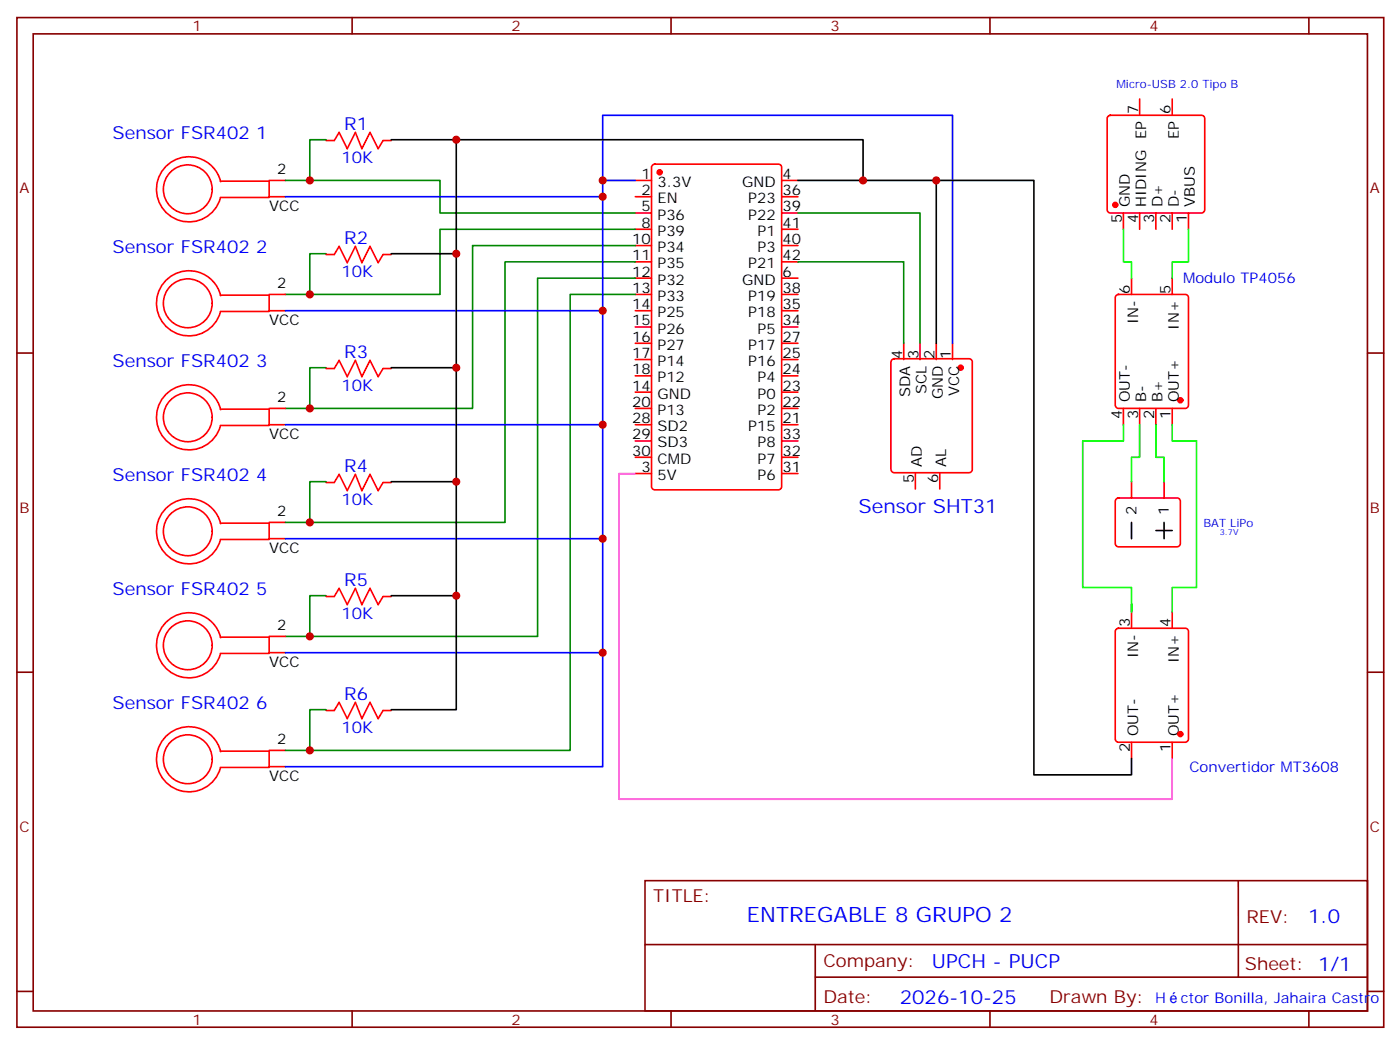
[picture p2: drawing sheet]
<svg xmlns="http://www.w3.org/2000/svg" width="304mm" height="226mm" viewBox="0 0 304 226" stroke-linecap="round" stroke-linejoin="round" font-family="sans-serif">
<g fill="none" stroke="#870000" stroke-width=".35">
<path d="M3.7 3.8h296.3v218.7h-296.3zM7.2 7.3h289.3v211.7h-289.3zM76.3 3.8v3.5M145.5 3.8v3.5M214.6 3.8v3.5M283.8 3.8v3.5M3.7 76.5h3.5M296.5 76.5h3.5M3.7 145.6h3.5M296.5 145.6h3.5M139.8 190.8h156.7v28.2h-156.7zM268.5 190.8v20.9"/>
<path d="M3.7 214.8h3.5M76.3 219v3.5M139.9 204.6h156.4M145.5 219v3.5M176.8 211.7h119.5M176.8 204.6v14.1M214.6 219v3.5M283.8 219v3.5M296.5 214.8h3.5"/>
</g>
<g fill="none" stroke="#f00" stroke-width=".35">
<path d="M47.8 39.3h10.5v3.5h-10.5M47.8 39.4a7.1 7.1 0 0 0-10.7-4.3 7.1 7.1 0 0 0-.3 11.6 7.1 7.1 0 0 0 11-3.7M58.3 39.1h3.6M70.7 30.4h1.8l1-1.7 1.8 3.5 1.8-3.5 1.4 3.5 1.7-3.5 1.8 3.5 1-1.8h1.8M137.7 39.1h3.6M141.5 35.8l.5-.2h26.8a.71 .71 0 0 1 .7 .7v69.1a.76 .76 0 0 1-.7 .7h-26.8a.76 .76 0 0 1-.7-.7v-69.1zM169.5 39.1h3.5M240.3 25.2l.4-.2h19.8a.71 .71 0 0 1 .7 .7v19.7a.76 .76 0 0 1-.7 .7h-19.8a.76 .76 0 0 1-.7-.7v-19.7zM247.1 21.4v3.6M254.1 21.4v3.6M58.3 42.6h3.6M70.7 55.1h1.8l1-1.7 1.8 3.5 1.8-3.5 1.4 3.5 1.7-3.5 1.8 3.5 1-1.8h1.8"/>
<path d="M137.7 42.6h3.6M137.7 46.1h3.6M137.7 49.7h3.6M137.7 53.2h3.6M137.7 56.7h3.6M169.5 42.6h3.5M169.5 46.1h3.5M169.5 49.7h3.5M169.5 53.2h3.5M169.5 56.7h3.5M243.6 46.1v3.6M247.1 46.1v3.6"/>
<path d="M250.6 46.1v3.6M254.1 46.1v3.6M257.7 46.1v3.6M47.8 63.9h10.5v3.6h-10.5M47.8 64.1a7.1 7.1 0 0 0-10.7-4.3 7.1 7.1 0 0 0-.3 11.6 7.1 7.1 0 0 0 11-3.7M58.3 63.8h3.6M58.3 67.3h3.6M70.7 79.8h1.8l1-1.7 1.8 3.5 1.8-3.5 1.4 3.5 1.7-3.5 1.8 3.5 1-1.8h1.8M137.7 60.3h3.6M137.7 63.8h3.6M137.7 67.3h3.6M137.7 70.8h3.6"/>
<path d="M137.7 74.4h3.6M137.7 77.9h3.6M169.5 60.3h3.5M169.5 63.8h3.5M169.5 67.3h3.5M169.5 70.8h3.5M169.5 74.4h3.5M169.5 77.9h3.5M193.4 77.9l.5-.2h16.2a.71 .71 0 0 1 .7 .7v23.3a.76 .76 0 0 1-.7 .7h-16.2a.76 .76 0 0 1-.7-.7v-23.3zM195.9 74.4v3.5M199.5 74.4v3.5M203 74.4v3.5"/>
<path d="M206.5 74.4v3.5M242 64l.5-.2h14.5a.71 .71 0 0 1 .7 .7v23.3a.76 .76 0 0 1-.7 .7h-14.5a.76 .76 0 0 1-.7-.7v-23.3zM245.3 60.3v3.5M254.1 60.3v3.5M47.8 88.6h10.5v3.6h-10.5M47.8 88.8a7.1 7.1 0 0 0-10.7-4.3 7.1 7.1 0 0 0-.3 11.6 7.1 7.1 0 0 0 11-3.7M58.3 88.5h3.6M58.3 92h3.6M137.7 81.4h3.6M137.7 84.9h3.6M137.7 88.5h3.6M137.7 92h3.6"/>
<path d="M137.7 95.5h3.6M137.7 99.1h3.6M169.5 81.4h3.5M169.5 84.9h3.5M169.5 88.5h3.5M169.5 92h3.5M169.5 95.5h3.5M169.5 99.1h3.5M243.6 88.5v3.5M247.1 88.5v3.5M250.6 88.5v3.5M254.1 88.5v3.5"/>
<path d="M47.8 113.3h10.5v3.6h-10.5M47.8 113.5a7.1 7.1 0 0 0-10.7-4.3 7.1 7.1 0 0 0-.3 11.6 7.1 7.1 0 0 0 11-3.7M58.3 116.7h3.6M58.3 113.2h3.6M70.7 104.5h1.8l1-1.7 1.8 3.5 1.8-3.5 1.4 3.5 1.7-3.5 1.8 3.5 1-1.8h1.8M137.7 102.6h3.6M169.5 102.6h3.5M198.5 102.4v3.5M203.7 102.4v3.5M242 108.1l.5-.2h12.7a.71 .71 0 0 1 .7 .7v9.2a.76 .76 0 0 1-.7 .7h-12.7a.76 .76 0 0 1-.7-.7v-9.2zM245.3 104.4v3.5M252.4 104.4v3.5"/>
<path d="M47.8 138h10.5v3.6h-10.5M47.8 138.1a7.1 7.1 0 0 0-10.7-4.2 7.1 7.1 0 0 0-.3 11.6 7.1 7.1 0 0 0 11-3.8M58.3 137.9h3.6M70.7 129.2h1.8l1-1.7 1.8 3.5 1.8-3.5 1.4 3.5 1.7-3.5 1.8 3.5 1-1.8h1.8M242 136.3l.5-.2h14.5a.71 .71 0 0 1 .7 .7v23.3a.76 .76 0 0 1-.7 .7h-14.5a.76 .76 0 0 1-.7-.7v-23.3zM245.3 132.6v3.5M254.1 132.6v3.5M58.3 141.4h3.6M70.7 153.9h1.8l1-1.7 1.8 3.5 1.8-3.5 1.4 3.5 1.7-3.5 1.8 3.5 1-1.8h1.8M47.8 162.7h10.5v3.6h-10.5M47.8 162.8a7.1 7.1 0 0 0-10.7-4.2 7.1 7.1 0 0 0-.3 11.6 7.1 7.1 0 0 0 11-3.8M58.3 166.1h3.6"/>
<path d="M58.3 162.6h3.6M245.3 160.8v3.5M254.1 160.8v3.5"/>
<circle cx="40.7" cy="41" r="5.3"/>
<circle cx="40.7" cy="65.7" r="5.3"/>
<circle cx="40.7" cy="90.4" r="5.3"/>
<circle cx="40.7" cy="115.1" r="5.3"/>
<circle cx="40.7" cy="139.8" r="5.3"/>
<circle cx="40.7" cy="164.5" r="5.3"/>
</g>
<g fill="#f00" stroke="#f00" stroke-width=".35">
<circle cx="208.3" cy="79.7" r=".53"/>
<circle cx="143" cy="37.3" r=".53"/>
<circle cx="255.9" cy="86.7" r=".53"/>
<circle cx="255.9" cy="159" r=".53"/>
<circle cx="241.8" cy="44.4" r=".53"/>
</g>
<g fill="none" stroke="#008700" stroke-width=".35">
<path d="M67.2 39.1h28.2v7h42.3M70.7 30.3h-3.5v8.8h-5.3M70.7 55h-3.5v8.8h-5.3M137.7 49.7h-42.3v14.1h-28.2M137.7 53.2h-35.3v35.3h-35.2M137.7 56.7h-28.2v56.5h-42.3M173 56.7h22.9v17.7M173 46.1h26.5v28.3M70.7 79.7h-3.5v8.8h-5.3M137.7 60.3h-21.1v77.6h-49.4M137.7 63.8h-14.1v98.8h-56.4M70.7 104.4h-3.5v8.8h-5.3"/>
<path d="M70.7 129h-3.5v8.9h-5.3M70.7 153.7h-3.5v8.9h-5.3"/>
</g>
<path d="M84.8 30.3h102.3v8.8M98.9 30.3v24.7h-14.1M173 39.1h30v35.3M203 39.1h21.2v128.8h21.1v-3.6M98.9 55v24.7h-14.1M98.9 79.7v24.7h-14.1M98.9 104.4v24.6h-14.1M245.3 113.2v3.5M250.6 114.9h3.5M252.4 113.2v3.5M98.9 129v24.7h-14.1" fill="none" stroke="#000" stroke-width=".35"/>
<path d="M130.7 39.1v3.5h-68.8M137.7 39.1h-7v-14.1h75.8v49.4M130.7 42.6v24.7h-68.8M130.7 67.3v24.7h-68.8M130.7 92v24.7h-68.8M130.7 116.7v24.7h-68.8M130.7 141.4v24.7h-68.8" fill="none" stroke="#00f" stroke-width=".35"/>
<path d="M243.6 49.7v7h1.7v3.6M257.7 49.7v7h-3.6v3.6M243.6 92v3.5h-8.9v31.8h10.6v5.3v-1.8M247.1 92v7.1h-1.8v5.3M250.6 92v7.1h1.8v5.3M254.1 92v3.5h5.3v31.8h-5.3v5.3" fill="none" stroke="#0f0" stroke-width=".35"/>
<path d="M137.7 102.6h-3.5v70.5h119.9v-8.8" fill="none" stroke="#f0f" stroke-width=".35"/>
<g fill="#c00">
<circle cx="187.1" cy="39.1" r=".88"/>
<circle cx="67.2" cy="63.8" r=".88"/>
<circle cx="67.2" cy="88.5" r=".88"/>
<circle cx="67.2" cy="113.2" r=".88"/>
<circle cx="67.2" cy="137.9" r=".88"/>
<circle cx="67.2" cy="162.6" r=".88"/>
<circle cx="67.2" cy="39.1" r=".88"/>
<circle cx="130.7" cy="39.1" r=".88"/>
<circle cx="130.7" cy="42.6" r=".88"/>
<circle cx="130.7" cy="67.3" r=".88"/>
<circle cx="130.7" cy="92" r=".88"/>
<circle cx="130.7" cy="116.7" r=".88"/>
<circle cx="130.7" cy="141.4" r=".88"/>
<circle cx="98.9" cy="30.3" r=".88"/>
<circle cx="98.9" cy="55" r=".88"/>
<circle cx="98.9" cy="79.7" r=".88"/>
<circle cx="98.9" cy="104.4" r=".88"/>
<circle cx="98.9" cy="129" r=".88"/>
<circle cx="203" cy="39.1" r=".88"/>
</g>
<text font-size="4.6" fill="#00f" x="161.9" y="199.8">ENTREGABLE 8 GRUPO 2</text>
<g font-size="4.2" fill="#00f">
<text x="186.1" y="111.2">Sensor SHT31</text>
<text x="283.6" y="200">1.0</text>
<text x="202" y="209.6">UPCH - PUCP</text>
<text x="195.1" y="217.4">2026-10-25</text>
</g>
<g font-size="3.9" fill="#00f">
<text x="74.6" y="28.2">R1</text>
<text x="24.4" y="30.1">Sensor FSR402 1</text>
<text x="74.6" y="52.9">R2</text>
<text x="24.4" y="54.8">Sensor FSR402 2</text>
<text x="74.6" y="77.6">R3</text>
<text x="24.4" y="79.5">Sensor FSR402 3</text>
<text x="24.4" y="104.2">Sensor FSR402 4</text>
<text x="74.6" y="102.3">R4</text>
<text x="24.4" y="128.9">Sensor FSR402 5</text>
<text x="74.6" y="127">R5</text>
<text x="24.4" y="153.6">Sensor FSR402 6</text>
<text x="74.6" y="151.7">R6</text>
</g>
<g font-size="3.9" fill="#800">
<text x="141.6" y="195.4">TITLE:</text>
<text x="270.2" y="200">REV:</text>
<text x="178.5" y="209.6">Company:</text>
<text x="269.9" y="210.2">Sheet: 1/1</text>
<text x="178.5" y="217.2">Date:</text>
<text x="227.5" y="217.3">Drawn By:</text>
</g>
<g font-size="3.5" fill="#00f">
<text x="74" y="35.3">10K</text>
<text x="74" y="60">10K</text>
<text x="74" y="84.7">10K</text>
<text x="74" y="109.4">10K</text>
<text x="74" y="134.1">10K</text>
<text x="74" y="158.8">10K</text>
</g>
<g font-size="3.2" fill="#800">
<text x="41.8" y="6.8">1</text>
<text x="110.9" y="6.8">2</text>
<text x="180.1" y="6.8">3</text>
<text x="249.2" y="6.8">4</text>
<text x="4.2" y="41.9">A</text>
<text x="297" y="41.9">A</text>
<text x="4.2" y="111.1">B</text>
<text x="297" y="111.1">B</text>
<text x="4.2" y="180.2">C</text>
<text x="297" y="180.2">C</text>
<text x="41.8" y="222">1</text>
<text x="110.9" y="222">2</text>
<text x="180.1" y="222">3</text>
<text x="249.2" y="222">4</text>
</g>
<g font-size="3.2">
<text x="246.7" y="24.8" transform="rotate(-90 246.7 24.8)">7</text>
<text x="253.8" y="24.8" transform="rotate(-90 253.8 24.8)">6</text>
<text x="248.5" y="30.2" transform="rotate(-90 248.5 30.2)">EP</text>
<text x="255.6" y="30.2" transform="rotate(-90 255.6 30.2)">EP</text>
<text x="60.1" y="37.7">2</text>
<text x="139.1" y="38.7">1</text>
<text x="142.6" y="40.5">3.3V</text>
<text x="160.9" y="40.5">GND</text>
<text x="169.7" y="38.7">4</text>
<text x="58.3" y="45.8">VCC</text>
<text x="139.1" y="42.3">2</text>
<text x="139.1" y="45.8">5</text>
<text x="142.6" y="44">EN</text>
<text x="142.6" y="47.6">P36</text>
<text x="162.2" y="47.6">P22</text>
<text x="162.2" y="44">P23</text>
<text x="169.7" y="45.8">39</text>
<text x="169.7" y="42.3">36</text>
<text x="245" y="44.8" transform="rotate(-90 245 44.8)">GND</text>
<text x="248.5" y="44.8" transform="rotate(-90 248.5 44.8)">HIDING</text>
<text x="252" y="44.8" transform="rotate(-90 252 44.8)">D+</text>
<text x="255.6" y="44.8" transform="rotate(-90 255.6 44.8)">D-</text>
<text x="259.1" y="44.8" transform="rotate(-90 259.1 44.8)">VBUS</text>
<text x="137" y="52.8">10</text>
<text x="139.1" y="49.3">8</text>
<text x="142.6" y="51.1">P39</text>
<text x="164.2" y="51.1">P1</text>
<text x="169.7" y="52.8">40</text>
<text x="169.7" y="49.3">41</text>
<text x="243.2" y="48.3" transform="rotate(-90 243.2 48.3)">5</text>
<text x="246.7" y="48.3" transform="rotate(-90 246.7 48.3)">4</text>
<text x="250.3" y="48.3" transform="rotate(-90 250.3 48.3)">3</text>
<text x="253.8" y="48.3" transform="rotate(-90 253.8 48.3)">2</text>
<text x="257.3" y="48.3" transform="rotate(-90 257.3 48.3)">1</text>
<text x="137" y="56.4">11</text>
<text x="137" y="59.9">12</text>
<text x="142.6" y="54.6">P34</text>
<text x="142.6" y="58.1">P35</text>
<text x="162.2" y="58.1">P21</text>
<text x="164.2" y="54.6">P3</text>
<text x="169.7" y="59.9">6</text>
<text x="169.7" y="56.4">42</text>
<text x="60.1" y="62.4">2</text>
<text x="137" y="63.4">13</text>
<text x="142.6" y="61.7">P32</text>
<text x="142.6" y="65.2">P33</text>
<text x="160.9" y="61.7">GND</text>
<text x="162.2" y="65.2">P19</text>
<text x="169.7" y="63.4">38</text>
<text x="245" y="63.6" transform="rotate(-90 245 63.6)">6</text>
<text x="253.8" y="63.6" transform="rotate(-90 253.8 63.6)">5</text>
<text x="58.3" y="70.5">VCC</text>
<text x="137" y="67">14</text>
<text x="137" y="70.5">15</text>
<text x="142.6" y="68.7">P25</text>
<text x="162.2" y="68.7">P18</text>
<text x="169.7" y="70.5">34</text>
<text x="169.7" y="67">35</text>
<text x="246.7" y="70.2" transform="rotate(-90 246.7 70.2)">IN-</text>
<text x="255.6" y="71.4" transform="rotate(-90 255.6 71.4)">IN+</text>
<text x="137" y="74">16</text>
<text x="137" y="77.5">17</text>
<text x="142.6" y="72.2">P26</text>
<text x="142.6" y="75.8">P27</text>
<text x="162.2" y="75.8">P17</text>
<text x="164.2" y="72.2">P5</text>
<text x="169.7" y="77.5">25</text>
<text x="169.7" y="74">27</text>
<text x="195.6" y="77.7" transform="rotate(-90 195.6 77.7)">4</text>
<text x="199.1" y="77.7" transform="rotate(-90 199.1 77.7)">3</text>
<text x="202.6" y="77.7" transform="rotate(-90 202.6 77.7)">2</text>
<text x="206.2" y="77.7" transform="rotate(-90 206.2 77.7)">1</text>
<text x="137" y="81.1">18</text>
<text x="142.6" y="79.3">P14</text>
<text x="142.6" y="82.8">P12</text>
<text x="162.2" y="79.3">P16</text>
<text x="164.2" y="82.8">P4</text>
<text x="169.7" y="81.1">24</text>
<text x="60.1" y="87.1">2</text>
<text x="137" y="84.6">14</text>
<text x="137" y="88.1">20</text>
<text x="142.6" y="86.4">GND</text>
<text x="142.6" y="89.9">P13</text>
<text x="164.2" y="89.9">P2</text>
<text x="164.2" y="86.4">P0</text>
<text x="169.7" y="88.1">22</text>
<text x="169.7" y="84.6">23</text>
<text x="197.3" y="86" transform="rotate(-90 197.3 86)">SDA</text>
<text x="200.9" y="85.3" transform="rotate(-90 200.9 85.3)">SCL</text>
<text x="204.4" y="86.5" transform="rotate(-90 204.4 86.5)">GND</text>
<text x="207.9" y="85.8" transform="rotate(-90 207.9 85.8)">VCC</text>
<text x="245" y="87.2" transform="rotate(-90 245 87.2)">OUT-</text>
<text x="248.5" y="87.2" transform="rotate(-90 248.5 87.2)">B-</text>
<text x="252" y="87.2" transform="rotate(-90 252 87.2)">B+</text>
<text x="255.6" y="87.2" transform="rotate(-90 255.6 87.2)">OUT+</text>
<text x="58.3" y="95.2">VCC</text>
<text x="137" y="91.7">28</text>
<text x="137" y="95.2">29</text>
<text x="142.6" y="93.4">SD2</text>
<text x="162.2" y="93.4">P15</text>
<text x="169.7" y="95.2">33</text>
<text x="169.7" y="91.7">21</text>
<text x="243.2" y="90.7" transform="rotate(-90 243.2 90.7)">4</text>
<text x="246.7" y="90.7" transform="rotate(-90 246.7 90.7)">3</text>
<text x="250.3" y="90.7" transform="rotate(-90 250.3 90.7)">2</text>
<text x="253.8" y="90.7" transform="rotate(-90 253.8 90.7)">1</text>
<text x="137" y="98.7">30</text>
<text x="142.6" y="96.9">SD3</text>
<text x="142.6" y="100.5">CMD</text>
<text x="164.2" y="100.5">P7</text>
<text x="164.2" y="96.9">P8</text>
<text x="169.7" y="98.7">32</text>
<text x="199.9" y="101.1" transform="rotate(-90 199.9 101.1)">AD</text>
<text x="205.2" y="101.1" transform="rotate(-90 205.2 101.1)">AL</text>
<text x="139.1" y="102.2">3</text>
<text x="142.6" y="104">5V</text>
<text x="164.2" y="104">P6</text>
<text x="169.7" y="102.2">31</text>
<text x="198.1" y="104.6" transform="rotate(-90 198.1 104.6)">5</text>
<text x="203.4" y="104.6" transform="rotate(-90 203.4 104.6)">6</text>
<text x="60.1" y="111.8">2</text>
<text x="246.4" y="111.7" transform="rotate(-90 246.4 111.7)">2</text>
<text x="253.4" y="111.7" transform="rotate(-90 253.4 111.7)">1</text>
<text x="58.3" y="119.9">VCC</text>
<text x="60.1" y="136.5">2</text>
<text x="245" y="135.9" transform="rotate(-90 245 135.9)">3</text>
<text x="253.8" y="135.9" transform="rotate(-90 253.8 135.9)">4</text>
<text x="246.7" y="142.6" transform="rotate(-90 246.7 142.6)">IN-</text>
<text x="255.6" y="143.7" transform="rotate(-90 255.6 143.7)">IN+</text>
<text x="58.3" y="144.6">VCC</text>
<text x="60.1" y="161.1">2</text>
<text x="246.7" y="159.5" transform="rotate(-90 246.7 159.5)">OUT-</text>
<text x="255.6" y="159.5" transform="rotate(-90 255.6 159.5)">OUT+</text>
<text x="245" y="163" transform="rotate(-90 245 163)">2</text>
<text x="253.8" y="163" transform="rotate(-90 253.8 163)">1</text>
<text x="58.3" y="169.3">VCC</text>
</g>
<g font-size="3.2" fill="#00f">
<text x="256.5" y="61.4">Modulo TP4056</text>
<text x="257.9" y="167.3">Convertidor MT3608</text>
<text x="250.5" y="217.3">H</text>
<text x="256" y="217.3">ctor Bonilla, Jahaira Castro</text>
</g>
<g font-size="2.5" fill="#00f">
<text x="242" y="19">Micro-USB 2.0 Tipo B</text>
<text x="260.9" y="114.2">BAT LiPo</text>
</g>
<text font-size="1.8" fill="#00f" x="264.5" y="116">3.7V</text>
</svg>
